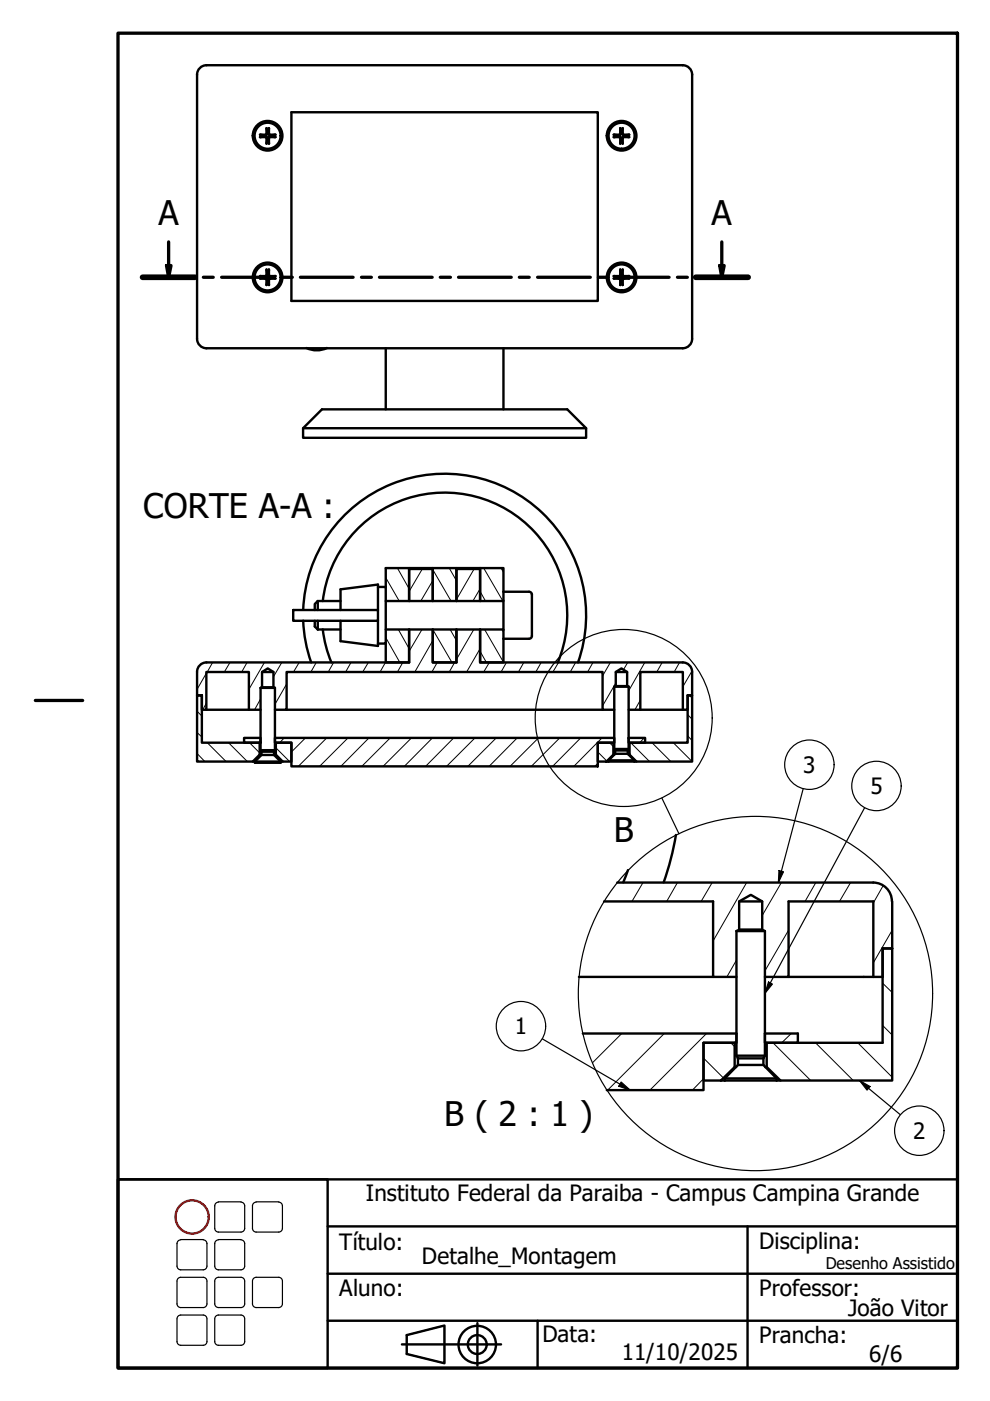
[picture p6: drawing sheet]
<svg xmlns="http://www.w3.org/2000/svg" width="210mm" height="297mm" viewBox="0 0 210 297" stroke-linecap="round" stroke-linejoin="round" font-family="sans-serif">
<!-- layer: Hachura (ISO) -->
<g fill="none" stroke="#000" stroke-width=".21">
<path d="M81.8 122.5l2.8 4.9M81.8 135.2l3 5.2M84.3 120.4l2.4 4.4M84.5 133.5l2.2 4M89.5 133.5l-2.8 4.6M89.5 120.6l-2.8 4.8M91.8 135.8l-3.9 6.7M91.8 123.1l-2.6 4.3M91.8 127.1l.1 .3M91.8 120.8l3.8 6.6M91.8 139.8l.3 .6M91.8 133.5l4 6.9"/>
<path d="M95.2 120.4l1.6 2.7M95.4 133.5l1.4 2.3M96.8 133.5h.1M96.8 120.6v.2M100.5 133.5l-3.7 6.3M100.5 120.6l-3.7 6.5M101.8 137.5l-2.9 5M101.8 124.8l-1.5 2.6M101.8 138.1l1.3 2.3M101.8 125.4l1.1 2M102.6 120.4l4 7M102.7 133.5l4 6.9"/>
<path d="M106.2 120.4l.5 .9M106.4 133.5l.3 .5M41.8 159.8l1.6 1.7M41.8 155.3l1 1M41.8 150.8l1 1M43.8 142.7l-2 3.5M43.8 149.1l-.8 1.4M43.9 157.5l4 4M45.1 140.4l-1.2 2.1M48.5 157.5l4 4M48.8 140.4l-1.2 2.1M52.4 140.4l-1.2 2.1"/>
<path d="M52.9 157.5l2.2 2.1M55.2 157l-.4 .5M55.2 148.2l-1.2 2.3M56.1 140.4l-3.3 5.8M58.5 158.5l2.9 3M59.8 140.4l-1.8 3.1M60.3 156.4l-1 1.1M60.8 145l-2.5 4.3M63.4 140.4l-1.2 2.1M64.8 156.4l-3 3M67.1 140.4l-1.2 2.1M69.3 156.4l-6.1 6.1"/>
<path d="M70.7 140.4l-1.1 2.1M73.8 156.4l-6 6.1M74.4 140.4l-1.1 2.1M78.1 140.4l-1.2 2.1M78.2 156.4l-5.9 6.1M81.7 140.4l-1.1 2.1M82.7 156.4l-6 6.1M85.4 140.4l-1.1 2.1M87.2 156.4l-6 6.1M91.7 156.4l-6 6.1M92.7 140.4l-1.1 2.1M96.2 156.4l-6 6.1"/>
<path d="M96.4 140.4l-1.2 2.1M100.7 156.4l-6 6.1M103.8 140.4l-1.2 2.1M105.2 156.4l-6 6.1M107.4 140.4l-1.2 2.1M109.7 156.4l-6 6.1M111.1 140.4l-1.2 2.1M114.2 156.4l-6.1 6.1M114.7 140.4l-1.1 2.1M118.4 140.4l-1.2 2.1M118.7 156.4l-6.1 6.1M122 140.4l-1.1 2.1"/>
<path d="M123.1 156.4l-5.9 6.1M125.7 140.4l-1.1 2.1M126.7 159.4l2 2M127.6 156.4l-5.9 6.1M129.2 157.5l.8 .8M129.4 140.4l-1.6 2.9M130.6 144.8l-2.8 4.9M133.1 140.4l-.9 1.6M133.7 157.5l4 4M135.8 148.4l-1.2 2.1M136.6 156.4l-1 1.1M136.7 140.4l-3.4 6.1"/>
<path d="M138.2 157.5l4 4M140.4 140.4l-1.1 2.1M142.7 157.5l4 4M144.1 140.4l-1.2 2.1M145.8 156l.9 1M145.8 151.5l.9 1M145.8 150.2l-.2 .3M146.2 147.4l.5 .6M146.7 142.2l-1.9 3.4M126.7 161.8l-.6 .7M136.3 187.1l-2.3 4M143.6 187.1l-2.2 4"/>
<path d="M151 187.1l-2.3 4M158.3 187.1l-7.1 12.4M165.7 187.1l-4.1 7M167.2 197.2l-5 8.7M173 187.1l-2.3 4M180.3 187.1l-2.3 4M187.3 187.8l-2.1 3.6M189.2 197.2l-4 6.9M131.8 219.1l-6.2 6.2M140.8 219.1l-12 12M149.8 219.1l-12 12M156.1 203.6l-2 3.5"/>
<path d="M167.8 219.1l-2.1 2M187.1 217.4l2.1 2M187.1 208.5l2.1 1.9M188.8 201.1l.4 .4M149.2 228.7l-2.4 2.4M149.2 224.3l4.2 4.3M154.9 221.1l.9 .8M163.9 221.1l8 8M172.9 221.1l8 8M181.9 221.1l7.3 7.3"/>
</g>
<g fill="none" stroke="#000" stroke-width=".51">
<path d="M41.8 15.8v56a2 2 0 0 0 2 2M43.8 13.8h100.9a2 2 0 0 1 2 2M43.8 13.8a2 2 0 0 0-2 2M146.7 15.8v56a2 2 0 0 1-2 2h-100.9M55.1 28.6h1.2M55.1 29.1h1.2M55.2 29.1l1.4-.1-.1 1.3M55.2 28.6l.8 .1M56 28.7v.2M56.3 29.1l.2 .2v1.2M56.5 28.3l-.2 .3M56.5 27.3l.1 1.3-.6 .1"/>
<path d="M56.5 27.2v1.1M56.6 29.5h.3M56.9 28.1h-.3M56.9 28.1l.1 .5 .3 .1 1-.1M57 27.2v1.1M57 27.3l-.1 .8M57 28.3l.2 .3M57.2 29.1l-.2 .2v1.2M57.3 28.6h1.1M57.3 29.1h1.1M57.5 28.7v.2M58.3 29.1l-1.3-.1v1.3"/>
<path d="M61.8 23.8h64.9v40h-64.9zM130.1 28.6h1.2M130.1 29.1h1.2M130.2 29.1l1.4-.1-.1 1.3M131.1 28.7v.2M131.3 29.1l.2 .2v1.2M131.5 28.3l-.2 .3M131.5 27.3l.1 1.3-.3 .1-1.1-.1M131.5 27.2v1.1M131.7 29.5h.2M131.9 28.1h-.2M132 27.3l-.1 .8a.51 .51 0 0 0 .6 .6"/>
<path d="M132 27.2v1.1M132 28.3l.2 .3h1.2M132.5 28.7v.2M133.3 29.1l-1.3-.1-.1 .3 .1 1M133.3 28.6l-.8 .1M133.4 29.1h-1.3l-.1 1.4M55.1 58.5h1.2M55.2 58.5l.8 .2M56 58.7v.2M56.3 59.1l-1.2-.1 .9-.1 .6 .1-.1 1.4M56.3 59.1l.2 .2v1.1M56.5 58.3l-.2 .2"/>
<path d="M56.5 57.3l.1 1.3-.6 .1M56.5 57.1v1.2M56.6 59.5h.3M56.9 58.1h-.3M56.9 58.1l.1 .5 .3 .1 1-.2M56.9 59.5l.1 .9M57 57.1v1.2M57 57.3l-.1 .8M57 58.3l.2 .2M57.2 59.1l-.2 .2v1.1M57.3 59.1l1.1-.1-1.1-.1-.3 .1-.1 .5M57.3 58.5h1.1"/>
<path d="M57.5 58.7v.2M130.1 58.5h1.2M131.1 58.7v.2M131.3 59.1l-1.2-.1 .9-.1 .6 .1-.1 1.4M131.3 59.1l.2 .2v1.1M131.5 58.3l-.2 .2M131.5 57.3l.1 1.3-.3 .1-1.1-.2M131.5 57.1v1.2M131.7 59.5h.2M131.9 58.1h-.2M132 57.3l-.1 1 .4 .4h.2M132 57.1v1.2"/>
<path d="M132 58.3l.2 .2h1.2M132.5 58.7v.2M133.3 58.5l-.8 .2M65 73.8a5 5 0 0 0 4.3 0M81.8 73.8v13M106.7 73.8v13M132 60.4l-.1-.9a.51 .51 0 0 1 .6-.6l.9 .1-1.3 .2-.1 1.2M64.3 90.8l4-4h52l4 4zM64.3 90.8v2h60v-2M62.2 129.3h17.9v2.3h-17.9zM64.3 131.6a30 30 0 0 0 1.7 8.8M64.3 129.3a30 30 0 0 1 35.6-28.3 30 30 0 0 1 22.7 39.5"/>
<path d="M66.7 131.6v1.2l.7 .7M67.4 127.4l-.7 .7v1.2M67.4 127.4v1.9M67.4 131.6v1.9M67.4 133.5h4.8M67.4 127.4h4.8M68.4 133.4a26 26 0 0 0 1.9 7M68.4 127.4a26 26 0 0 1 32.4-22.1 26 26 0 0 1 17.5 35.2M72.2 129.3v-4.3l7.9-1.1v5.4M72.2 131.6v4.3l7.9 1.1v-5.4M80.1 124.4h1.7v12h-1.7M81.8 136.4v4h4.9v-6.9v6.9h-42.9"/>
<path d="M81.8 133.5h24.9M81.8 127.4h24.9M86.7 120.4h5.1M91.8 133.5v6.9h5v-6.9v6.9h-5zM96.8 120.4h5M101.8 120.4v7v-6.8h-5v6.8v-7h-5v7v-6.8h-5.1v6.8v-7h-4.9v4M101.8 120.4h4.9v5.1M106.6 133.5l.1 .1M106.7 135.4v5h-4.9v-6.9v6.9h42.9a2 2 0 0 1 2 2M106.7 125.5v9.9M106.7 125.5h5.5a.6 .6 0 0 1 .6 .6v8.8a.6 .6 0 0 1-.6 .5h-5.5M106.7 127.3l-.1 .1"/>
<path d="M41.8 147.4h1v10.1h12.3v2.5l-1.5 1.5h-11.8zM41.8 142.5v4.9h1v3.1h1v-8h9v8h2.4M43.8 150.5h9M43.8 140.4a2 2 0 0 0-2 2M51.8 156.4h3.4v1.1h-3.4zM55.2 145.8l.4-.1h2.4l.3 .1M55.2 145.8h3.1M55.2 159.1h3.1M55.2 145.8v13.3M55.2 159.1l.2 .3M55.4 159.4h2.7M55.4 159.4v.7"/>
<path d="M55.6 145.7v-3.2l1.2-.8 1.2 .8v3.2M55.6 142.5h2.4M58.1 159.4v.7M58.3 156.4h71.9v1.1h-3.5v5h-64.9v-5h-3.5zM58.3 150.5h2.5v-8h67v8h2.4M58.3 145.8v13.3M58.3 159.1l-.2 .3M58.5 157.5h3.3v4h-1.9l-1.4-1.5zM60.8 150.5h67M126.7 157.5h3.3v2.5l-1.4 1.5h-1.9zM130.2 145.6l.4-.1h2.4l.3 .1M130.2 145.6h3.1"/>
<path d="M130.2 158.8h3.1M130.2 145.6v13.2M130.2 158.8l.2 .3M130.4 159.8l-1.4 1.4v.3M130.4 159.8h2.7M130.4 159.1h2.7M130.4 159.1v.7M130.6 145.5v-3l1.2-.8 1.2 .8v3M130.6 142.5h2.4M133.1 159.8l1.4 1.4M133.1 159.1v.7M133.3 156.4h3.5v1.1h-3.5z"/>
<path d="M133.3 145.6v13.2M133.3 158.8l-.2 .3M133.5 157.5h12.3v-10.1h.9v14.1h-11.8l-1.4-1.5zM135.8 150.5h9M146.7 142.5v4.9h-.9v3.1h-1v-8h-9v8h-2.5M53.6 161.5h6.3M55.1 160h.3M55.4 160.1l-1.4 1.4v.2h5.5v-.2l-1.4-1.4M55.4 160.1h2.7M58.1 160h.4M128.6 161.5h6.3M129 161.2h5.5"/>
<path d="M130 160h.2M133.3 160h.2M134.5 161.2v.3M143.3 177l-1.1 5.1-1.5 5M128.1 191.1h23.1v16h4.9M130.9 187.1h54.2a4 4 0 0 1 4 4M133.1 184.5l-1 2.6M156.1 197.4l.7-.3h4.7l.7 .3M156.1 197.4h6.1M156.1 197.4v26.4M156.7 197.2v-6.1l2.5-1.4 2.4 1.4v6.1M156.7 191.1h4.9"/>
<path d="M162.2 197.4v26.4M189.2 191.1v10M122.7 207.1h28.5M123.6 219.1h32.5v2h-6.9v10h-20.5M162.2 219.1h7v2h-7zM162.2 207.1h5v-16h18v16M167.2 207.1h19.9M189.2 201.1v28h-23.7l-2.9-2.9M189.2 201.1h-2.1v20h-24.5v5.1M149.2 221.1h6.6v5.1l-3 2.9h-3.6zM152.8 229.1h12.7M153.7 228.6h11"/>
<path d="M155.8 226.2h.3M156.1 223.8h6.1M156.1 223.8l.4 .6M156.5 225.8l-2.8 2.8v.5M156.5 225.8h5.4M156.5 224.4h5.4M156.5 224.4v1.4M161.9 225.8l2.8 2.8M161.9 224.4v1.4M162.2 223.8l-.3 .6M162.2 226.2h.4M164.7 228.6v.5"/>
<circle cx="56.7" cy="28.8" r="2.76"/>
<circle cx="56.7" cy="28.8" r="3.1"/>
<circle cx="131.8" cy="28.8" r="2.76"/>
<circle cx="131.8" cy="28.8" r="3.1"/>
<circle cx="56.7" cy="58.8" r="2.76"/>
<circle cx="56.7" cy="58.8" r="3.1"/>
<circle cx="131.8" cy="58.8" r="2.76"/>
<circle cx="131.8" cy="58.8" r="3.1"/>
</g>
<!-- layer: Linha de corte  (ISO) -->
<g fill="none" stroke="#000" stroke-width=".7">
<path d="M30.2 58.8h11.1M35.3 56.3h1l-.5 2.5zM35.8 51.3v7.5M43.1 58.8h2.1M47 58.8h11.1M59.9 58.8h2.1M63.7 58.8h11.2M76.6 58.8h2.1M80.5 58.8h11.1M93.3 58.8h2.2M97.2 58.8h11.2M110.1 58.8h2.1"/>
<path d="M114 58.8h11.2M126.9 58.8h2.1M130.7 58.8h11.2M143.6 58.8h2.1M147.5 58.8h11.1M152.6 56.3h.9l-.5 2.5zM153 51.3v7.5"/>
</g>
<path d="M30.2 58.8h11.1M147.5 58.8h11.1" fill="none" stroke="#000" stroke-width="1.2"/>
<g fill="#000">
<path d="M35.3 56.3h1l-.5 2.5z" fill-rule="evenodd"/>
<path d="M152.6 56.3h.9l-.5 2.5z" fill-rule="evenodd"/>
</g>
<g fill="none" stroke="#000" stroke-width=".25">
<path d="M140.3 169.2l3.7 7.6"/>
<circle cx="132.2" cy="152.2" r="18.8"/>
<circle cx="160.2" cy="210.6" r="37.6"/>
</g>
<!-- layer: Borda (ISO) -->
<path d="M25 7h178v283.1h-178zM7.5 148.5h10" fill="none" stroke="#000" stroke-width=".7"/>
<circle cx="40.7" cy="258" r="3.5" fill="none" stroke="#f00" stroke-width=".51"/>
<g fill="none" stroke="#000" stroke-width=".51">
<path d="M25 250h44.5v40.1h-44.5zM25 250h178v40.1h-178zM69.5 270.1h133.5M69.5 260h133.5M158.5 260v30.1M69.5 280h133.5M85.2 285h21M86.2 283.1l8-2.1v8l-8-1.9zM101.2 280.5v9M114 280v10.1"/>
<circle cx="101.2" cy="285.1" r="4"/>
<circle cx="101.2" cy="285.1" r="2"/>
</g>
<!-- layer: 02_Legenda -->
<g fill="none" stroke="#000" stroke-width=".25">
<path d="M46.3 254.8h4.8M46.3 254.9a.79 .79 0 0 0-.8 .8v4.8M51.1 254.9a.79 .79 0 0 1 .8 .8v4.8M54.3 254.8h4.8M54.3 254.9a.79 .79 0 0 0-.8 .8v4.8M59.1 254.9a.79 .79 0 0 1 .8 .8v4.8M37.5 268.4a.79 .79 0 0 0 .8 .8M37.5 276.4a.79 .79 0 0 0 .8 .8M37.5 271.6v4.9M37.5 279.6v4.9M38.3 270.8h4.8a.79 .79 0 0 1 .8 .8M38.3 278.8h4.8a.79 .79 0 0 1 .8 .8"/>
<path d="M38.3 262.8h4.8M38.3 262.9a.79 .79 0 0 0-.8 .8v4.8M38.3 270.8a.79 .79 0 0 0-.8 .8M38.3 278.8a.79 .79 0 0 0-.8 .8M43.1 262.9a.79 .79 0 0 1 .8 .8v4.8M43.9 271.6v4.9M43.9 279.6v4.9M43.9 268.4a.79 .79 0 0 1-.8 .8h-4.8M43.9 276.4a.79 .79 0 0 1-.8 .8h-4.8M45.5 260.4a.79 .79 0 0 0 .8 .8M45.5 268.4a.79 .79 0 0 0 .8 .8M45.5 276.4a.79 .79 0 0 0 .8 .8"/>
<path d="M45.5 271.6v4.9M45.5 279.6v4.9M46.3 278.8h4.8a.79 .79 0 0 1 .8 .8M46.3 270.8h4.8a.79 .79 0 0 1 .8 .8M46.3 262.8h4.8M46.3 262.9a.79 .79 0 0 0-.8 .8v4.8M46.3 278.8a.79 .79 0 0 0-.8 .8M46.3 270.8a.79 .79 0 0 0-.8 .8M51.1 262.9a.79 .79 0 0 1 .8 .8v4.8M51.9 268.4a.79 .79 0 0 1-.8 .8h-4.8M51.9 260.4a.79 .79 0 0 1-.8 .8h-4.8M51.9 276.4a.79 .79 0 0 1-.8 .8h-4.8"/>
<path d="M51.9 271.6v4.9M51.9 279.6v4.9M53.5 260.4a.79 .79 0 0 0 .8 .8M53.5 276.4a.79 .79 0 0 0 .8 .8M53.5 271.6v4.9M54.3 270.8h4.8a.79 .79 0 0 1 .8 .8M54.3 270.8a.79 .79 0 0 0-.8 .8M59.9 260.4a.79 .79 0 0 1-.8 .8h-4.8M59.9 276.4a.79 .79 0 0 1-.8 .8h-4.8M59.9 271.6v4.9M37.5 284.4a.79 .79 0 0 0 .8 .8M43.9 284.4a.79 .79 0 0 1-.8 .8h-4.8"/>
<path d="M45.5 284.4a.79 .79 0 0 0 .8 .8M51.9 284.4a.79 .79 0 0 1-.8 .8h-4.8M86.2 283.1l8-2.1v8l-8-1.9z"/>
</g>
<g fill="none" stroke="#000" stroke-width=".25">
<path d="M170.3 167.2l-5.3 19.9M183.3 171.2l-21.1 39.4M165.2 184.6l.9 .2-1.1 2.3zM162.9 208.2l.9 .4-1.6 2zM115 220.3l18.6 10.8M131.7 229.4l1.9 1.7-2.4-.8zM182.2 229.1l2.3 1.3-.7 .7zM182.2 229.1l8.7 7.2"/>
<circle cx="171.6" cy="162.1" r="5.2"/>
<circle cx="185.8" cy="166.6" r="5.2"/>
<circle cx="110.5" cy="217.6" r="5.2"/>
<circle cx="194.9" cy="239.7" r="5.2"/>
</g>
<g fill="#000">
<path d="M165.2 184.6l.9 .2-1.1 2.3z" fill-rule="evenodd"/>
<path d="M162.9 208.2l.9 .4-1.6 2z" fill-rule="evenodd"/>
<path d="M131.7 229.4l1.9 1.7-2.4-.8z" fill-rule="evenodd"/>
<path d="M182.2 229.1l2.3 1.3-.7 .7z" fill-rule="evenodd"/>
</g>
<g font-size="7.2">
<text x="33.6" y="47.8">A</text>
<text x="150.9" y="47.8">A</text>
<text x="30.4" y="109.8">CORTE A-A :</text>
<text x="130.1" y="178.6">B</text>
<text x="94.2" y="238.7">B ( 2 : 1 )</text>
</g>
<g font-size="4.8">
<text x="170.3" y="163.9">3</text>
<text x="184.5" y="168.4">5</text>
<text x="109.2" y="219.3">1</text>
<text x="193.6" y="241.5">2</text>
<text x="77.5" y="254.7">Instituto Federal da Paraiba - Campus Campina Grande</text>
<text x="71.9" y="265">Título:</text>
<text x="89.5" y="268">Detalhe_Montagem</text>
<text x="161" y="264.7">Disciplina:</text>
<text x="71.9" y="274.7">Aluno:</text>
<text x="161" y="274.7">Professor:</text>
<text x="179.8" y="278.9">João Vitor</text>
<text x="115" y="284.5">Data:</text>
<text x="161" y="284.7">Prancha:</text>
<text x="131.8" y="288.3">11/10/2025</text>
<text x="184.3" y="288.8">6/6</text>
</g>
<text font-size="3.4" x="175.1" y="269">Desenho Assistido</text>
</svg>
